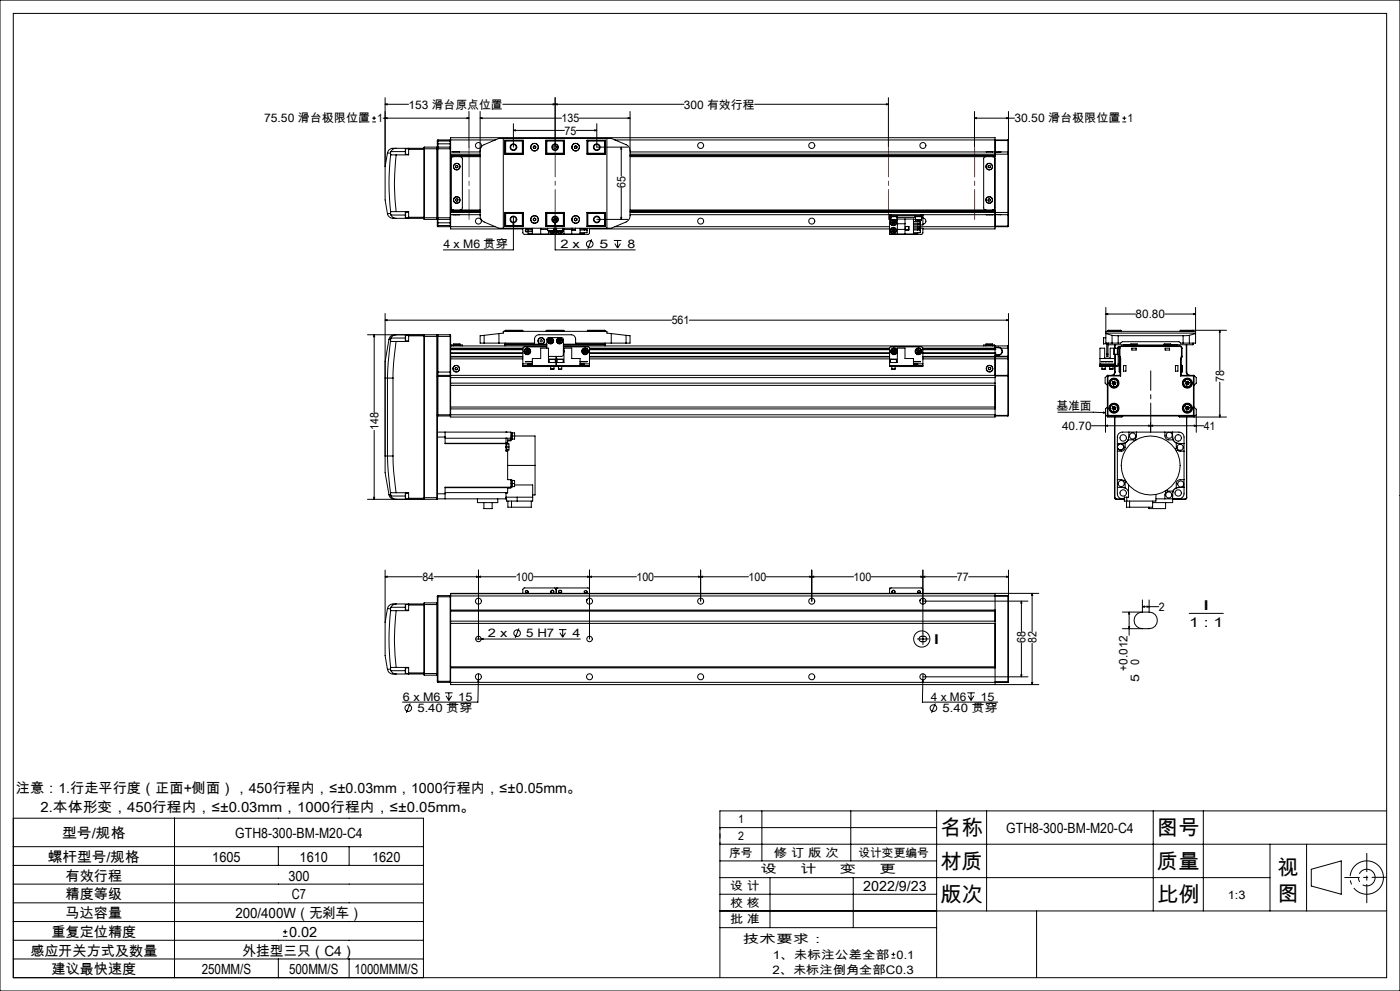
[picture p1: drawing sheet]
<svg xmlns="http://www.w3.org/2000/svg" width="420mm" height="297mm" viewBox="0 0 420 297" stroke-linecap="round" stroke-linejoin="round" font-family="sans-serif">
<g fill="none" stroke="#000" stroke-width=".3">
<path d="M0 0h420v297h-420zM4 4h412v289h-412zM111.7 36.5h1.1M111.7 35.4h1.1M112.2 34.9v1.1M114.9 35.4h25.8M115.5 35.4l.6-.1v.3zM115.5 31.3l.6-.2v.3zM115.5 31.3h7.1M115.5 29.3v20.6M140.1 35.3l.6 .1-.6 .2zM140.7 33.4v10.7"/>
<path d="M144 35.4l.6-.1v.3zM144 33.4l.1 31.6 .3 .8 .8 .7 4.5 1.9h33.7l4.4-1.9 .7-.4 .4-.7 .1-.7v-31.3M144 35.4h24.5M150.8 31.3h54.4M154 39.1l.6-.2v.3zM154 37.1v7M154 39.1h15.3M165.9 31.1l.6 .2-.6 .1zM166.5 29.3v14.8M166.5 31.3l.6-.2v.3zM172.9 39.1h6.1M173.8 35.4h15.2"/>
<path d="M178.4 38.9l.6 .2-.6 .1zM179 37.1v7h9.4M188.4 35.3l.6 .1-.6 .2zM226.4 31.3h40.1M265.9 31.1l.6 .2-.6 .1zM266.5 29.3v14.8M292.3 35.4l.6-.1v.3zM292.3 35.4h12M292.3 33.4v10.7M301.9 35.3l.6 .1-.6 .2zM302.5 33.4v12.3M336.7 36.5h1.2"/>
<path d="M336.7 35.4h1.2M337.3 34.9v1.1M115.5 49.9v10l.7 4.2M116.2 45.8l-.7 4.1M116.2 45.8h.1M116.3 45.8l.9 .1M117.2 45.9v.5M117.2 46.4a75 75 0 0 0 0 17.1M117.2 46.4h1.7M117.3 45.4l-.1 .5M117.3 45.4h4.3M118.8 44.4h-.2a1.86 1.86 0 0 0-2.4 1.4"/>
<path d="M118.8 44.4a1.55 1.55 0 0 0-1.5 1M118.8 44.4h8.4M118.9 46.4a70.9 70.9 0 0 0 0 17M121.6 45.4l.1 .9M121.7 44.6l-.1 .8M121.7 44.6v1.7M121.7 44.6h.9M121.7 46.3h.9M122.6 44.4v.4M122.6 44.8v1.6h-3.7M122.6 44.8h4.6M127.2 44.8v20.3"/>
<path d="M127.2 44.6h8M127.3 44.1l-.1 .7M127.3 44.1v21.7M127.3 44.1h3.8M131.1 44.1v21.7M131.1 44.1l.1 .1M131.2 44.2v21.5M131.2 43.1v1.1M131.2 42.3h4M131.2 43.1h4M131.4 44.1v21.7M131.4 41.9v2.2"/>
<path d="M131.4 44.1h3.6M131.4 41.9l-.2 1.2M131.4 41.9h3.6M131.4 44.1l-.2 .2M135 44.1v21.7M135 41.9v2.2M135 44.1l.2 .2M135 41.9l.2 .2M135.2 44.3v-3h163.3v4.9M135.2 44.3v.3M135.2 44.6v20.7M135.2 47h8.8"/>
<path d="M135.2 45.5h8.8M135.2 46.6h8.8M135.2 41.9h13.4M135.2 46.2h8.8M135.9 45.5h2M136 47l-.4 .1-.2 .4v14.9l.2 .4 .4 .1M136.7 59.7l.4-.2 .3 .3-.1 .4-.4 .1-.2-.3zM136.7 49.7l.4-.1 .3 .2-.1 .4-.3 .1-.3-.2zM138 47l.5 .1 .2 .5v14.7l-.2 .5-.5 .1M144 45.2l.4-1.1 .5-.6 4.8-2h33.7l4.7 2 .6 .6 .3 1.1M151 41.5v26.9M151.4 45.5h.1"/>
<path d="M151.4 42h5.6v4.2h-5.6zM151.5 42.3v3.9M151.5 42.3h5.2M151.7 42.1v4M151.7 42.1h5.3M151.7 42.1l-.2 .2M151.7 46.1h5.3M156.7 42.3l.1-.2v4l-.1-.2M156.7 45.9h-5.2l.2 .2M156.7 42.3v3.6M160 44.3l.4 .2M160 43.9v.4"/>
<path d="M160.4 43.7l.3 .2M160.4 43.7l-.4 .2M160.7 44.3l-.3 .2M160.7 43.9v.4M163.8 42h5.5v4.2h-5.5zM163.8 42.1h5.5M163.8 46.1h5.5M164 42.3v3.6M164 42.3l-.1-.2v4l.1-.2M164 42.3h5M164 45.9h5M169 42.3l.2-.2v4l-.2-.2"/>
<path d="M169 42.3v3.6M172.4 44.3l.3 .2M172.4 43.9v.4M172.7 43.7l.3 .2M172.7 43.7l-.3 .2M173 44.3l-.3 .2M173 43.9v.4M176.1 42h5.5v4.2h-5.5zM176.1 42.1h5.3M176.1 46.1h5.3M176.4 42.3v3.6M176.4 42.3l-.2-.2v4l.2-.2"/>
<path d="M176.4 42.3h5.1M176.4 45.9h5.1l-.1 .2M181.4 42.1v4M181.4 42.1l.1 .2M181.5 42.3v3.9M181.5 45.5h.1M182.1 41.5v26.9M184.5 41.9h117.9M186.4 44.1l.1 .6h-.3zM186.4 44.1v8.7M186.4 56.3v9.5M189 47h109.5"/>
<path d="M189 45.5h110.5M189 46.6h109.5M189 46.2h113.4M295.8 47l-.5 .1-.2 .4v14.9l.2 .4 .5 .1M295.9 45.5h.1M295.9 45.5h1.9M296.4 49.7l.4-.1 .3 .2v.4l-.4 .1-.3-.2zM296.5 59.7l.4-.1 .2 .3-.1 .4h-.4l-.2-.3zM297.8 47l.4 .1 .2 .4v14.9l-.2 .4-.4 .1M297.9 45.5h.1M298.5 46.2v17.5M298.5 42.1h3.9"/>
<path d="M299.5 45.6h-1v.6M299.5 45.5h.8M299.5 45.5v.1M302.4 46.2h.1M302.4 45.5v.7M302.4 45.5l.1 .2M302.4 45.5l-2.9 .1M302.4 41.9l.1 .2h-.1M302.4 41.9v.2M302.4 42.1v3.4M302.4 46.2v17.5M302.5 45.7v.5"/>
<path d="M302.5 46.2v17.5M116.2 64.1a2.16 2.16 0 0 0 2.6 1.3M116.2 64.1h.1M117.2 64l.1 .4M117.2 64l-.9 .1M117.2 63.5v.5M117.3 64.4a1.58 1.58 0 0 0 1.5 1M117.3 64.4h4.3M118.8 65.4h8.4M118.9 63.4l-1.7 .1M118.9 63.4h3.7v1.7M121.6 64.4l.1 .9"/>
<path d="M121.7 63.6l-.1 .8M121.7 63.6v1.7M121.7 63.6h.9M121.7 65.3h.9M122.6 65.1v.3M122.6 65.1h4.6M127.2 65.1v.3M127.2 65.4l.1 .4M127.2 65.3h8M127.3 65.8h3.8M131.2 65.7v1.1M131.2 66.8l.2 1.1"/>
<path d="M131.2 65.7l-.1 .1M131.2 67.5h4M131.2 65.6l.2 .2M131.2 66.8h4M131.4 65.8v2.1M131.4 65.8h3.6M131.4 67.9h3.6M135 65.8v2.1M135.2 65.3v.3M135.2 65.6v3h21.6M135.2 62.9h8.8M135.2 63.2h8.8"/>
<path d="M135.2 64.3h8.8M135.2 67.9h13.4M135.2 63.7h8.8M135.2 65.6l-.2 .2M135.2 67.8l-.2 .1M135.2 63.3h8.8M135.9 64.3h2M151.4 64.3h.1M151.4 63.7h5.6v4.2h-5.6zM151.5 63.7v3.9M151.5 67.6h5.2M151.5 67.6l.2 .2"/>
<path d="M151.7 63.8v4M151.7 63.8l-.2 .1h5.2M151.7 63.8h5.3M151.7 67.8h5.3M154 66.6l.2 .6h-.3zM154 64.9v10h-21M156.7 63.9l.1-.1v4l-.1-.2M156.7 63.9v3.7M156.8 68.4v1.3l.5 .5h19.2l.3-.4v-1.4M157.6 68.4v.2h2.1M157.6 68.9v.5h2.1M157.6 68.9h2.1"/>
<path d="M157.8 69.4h.5M158.4 68.6v.3a.41 .41 0 0 0-.4-.3 .41 .41 0 0 0-.3 .3M158.4 69.4v.7h1.3M159.7 68.4v1.8M160 66l.4 .1M160 65.6v.4M160.4 65.4l.3 .2M160.4 65.4l-.4 .2M160.7 66l-.3 .1M160.7 65.6v.4M162.2 68.4v1.8M162.2 68.8h2.1"/>
<path d="M163.8 63.7h5.5v4.2h-5.5zM163.8 63.8h5.5M163.8 67.8h5.5M164 63.9v3.7M164 67.8v.1M164 63.9l-.1-.1v4l.1-.2M164 67.6h5M164 63.9h5M164.3 69.1h.1M164.3 69.1h1.8M164.3 68.4v.7M164.5 69.1v1.1"/>
<path d="M164.7 67.8v.1M164.8 69.1a.9 .9 0 0 0 1.3 .8 .9 .9 0 0 0 .2-1.5 .88 .88 0 0 1-.2 1.4 .88 .88 0 0 1-1.3-.7M165.2 69.1l.1 .3M165.3 69.4l.5 .2M165.3 69.4l.4-.3 .1 .5M165.8 69.1l.4 .1M166.1 69.1h-1.8M166.1 68.4v.7M166.1 68.9l.1 .3M166.2 66l.2 .2M166.2 65.9h.2zM166.2 69.2l-.4 .4"/>
<path d="M166.2 66l.1 .1M166.4 65.9h.1M166.4 65.4v.5M166.4 65.6h.5M166.5 66.6l.2 .6h-.3zM166.5 64.9v10h24.1M166.6 70.2h-.2M166.9 65.5v.5M166.9 68.4v1.8M167 69.1h1.7M167 69.1h1.8M167 68.4v.7"/>
<path d="M167.1 70.2h.3M167.1 69.1l.2 .5M167.6 69.1v.3M167.6 69.4l.5 .2M167.6 69.4l.4-.3 .1 .5M168.1 69.1l.4 .2M168.3 67.8v.1M168.5 69.3l-.4 .3M168.5 69.1v.2M168.7 69.1h.1M168.8 68.5a.9 .9 0 0 1-.2 1.3 .9 .9 0 0 1-1.3-.2M168.8 68.6a.88 .88 0 0 1-.3 1.2 .88 .88 0 0 1-1.2-.2"/>
<path d="M168.8 68.4v.7M169 63.9l.2-.1v4.1M169 63.9v3.7M169 67.8v.1M169 67.6l.2 .2M169.2 68.4v1.8M169.2 68.8h2.3M171.5 68.4v1.8M171.6 68.4v.5h1v-.5M172.4 66l.3 .1M172.4 65.6v.4M172.7 65.4l.3 .2"/>
<path d="M172.7 65.4l-.3 .2M173 66l-.3 .1M173 65.6v.4M174 68.4v1.8M174 68.9h2.1M175.3 68.6v.3a.41 .41 0 0 1 .4-.3 .41 .41 0 0 1 .4 .3M175.3 69.7v.4h-1.3M176.1 69v.2M176.1 63.7h5.5v4.2h-5.5zM176.1 68.4v.2h-2.1M176.1 68.9v.8h-2.1M176.1 63.8h5.3"/>
<path d="M176.1 67.8h5.3M176.4 63.9v3.7M176.4 63.9l-.2-.1v4l.2-.2M176.4 67.6h5.1M176.8 68.6h90.1M177.5 71.7l-1.1 2.8M179 65.8h9.4M181.4 63.8v4M181.4 63.8l.1 .1h-5.1M181.5 63.7v3.9M181.5 64.3h.1M181.5 67.6l-.1 .2"/>
<path d="M184.1 72.1h2.3M184.4 73l.9 1.3M184.5 67.9h82.4M185.3 72.1v2.2M186.1 73l-.8 1.3M186.2 65.2h.3l-.1 .6zM189 62.9h109.5M189 63.2h109.5M189 64.3h77.9M189 63.7h113.4M189 63.3h109.5M266.9 64.3h.5"/>
<path d="M266.9 64.7h.5M266.9 64.7v.5M266.9 65.2v5h9.6l.4-.4v-1.4h-.8M266.9 64.3v.4M266.9 65.6h.4M266.9 65.2h.4M267.1 70.2h.3M267.2 64.7v.2h2v-.2M267.3 65.9h.1M267.3 64.9v1M267.3 65.9h1.8M267.4 64.3v.4"/>
<path d="M267.4 64.3h9M267.4 64.7h9M267.5 66.8l.3 .4M267.6 68.9v.5M267.6 68.9l.4 .2M267.6 65.9l-.5 .9M267.6 69.4l.5 .2M267.7 65.9l-.5 .9M267.8 66.3l-.3 .5M267.8 66.3l.2 .4M267.8 67.2h.5M268 68.6l-.4 .3"/>
<path d="M268 68.6l.4 .2M268 68.6l.1 1M268 69.1l-.4 .3M268 69.1l.5 .2M268 66.7l-.2 .5M268 66.7l.3 .5M268.3 66.3h-.5M268.3 66.3l.2 .4M268.3 66.3l-.3 .4M268.4 65.9a.87 .87 0 0 1 .1 1.5 .87 .87 0 0 1-1.3-.6M268.4 65.9a.9 .9 0 0 1 .1 1.6 .9 .9 0 0 1-1.4-.7M268.4 68.8l.1 .5"/>
<path d="M268.4 68.8l-.4 .3M268.5 69.3l-.4 .3M268.5 66.7l-.2 .5M268.5 66.7l-1 .1M269.1 65.9h.1M269.1 65.6h4.9v4.6M269.1 64.9v1M269.1 65.2h5.5M269.2 65.6v4.6M269.2 68.8h2.3M269.2 67.1h2.3M271.5 65.6v4.6"/>
<path d="M271.6 67.9h1.1v1h-1.1zM271.6 67.9v1M274 66.4h2.1v.5M274 67.2h2.1v.5h-2.1M274 68.1h2.1v.5h-2.1M274 68.9h2.1M274 66.9h2.1M274 65.7h.6M274.5 64.7v.2h2v-.2M274.6 65.9h.1M274.6 65.9h1.8M274.6 64.9v1"/>
<path d="M275.3 68.6v.3a.41 .41 0 0 1 .4-.3 .41 .41 0 0 1 .4 .3M275.3 65.9v.5M275.3 67.7v.4M275.3 69.7v.4h-1.3M275.3 67.9h27.1M275.5 66.4h.4M276.1 66.9l-.4 .3-.4-.3v.3M276.1 66.6v.2M276.1 69v.2M276.1 68.9v.8h-2.1M276.1 66.7v.1M276.4 64.3h.5"/>
<path d="M276.4 64.7h.5M276.4 64.3v.4M276.4 65.9h-1.7M276.4 64.9v1M276.4 65.2h.5M276.9 65.4a.9 .9 0 0 1 .9 .9 .9 .9 0 0 1-.9 .9M276.9 64.7v.5M276.9 64.3v.4M276.9 65.2v2.2h-.8M276.9 64.3h22.6M295.9 64.3h.1M295.9 64.4h1.9"/>
<path d="M297.8 64.4h.1M298.5 63.7v4.9h-21.6M298.5 63.7v.6h1M298.5 67.8h3.9M299.5 64.3h2.9M299.5 64.3h.8M299.5 64.3h.1M302.4 63.7h.1M302.4 63.7v.6M302.4 67.8h.1M302.4 67.8v.1M302.4 64.3v3.5"/>
<path d="M302.5 63.7v.5M302.5 64.2l-.1 .1M302.5 67.8l-.1 .1M302.5 64.2v3.6M115.5 96l.6-.2v.3zM115.5 93.9v42.8M115.5 96h86M149.7 100v2.8M149.7 100l1.3-.2v-.5h31.1v.5l1.3 .2M149.7 100l-4.5 .5M151.5 99.2h5.3M151.5 99.2v.1"/>
<path d="M151.7 99h5l.1 .2M151.7 99v.3M151.7 99l-.2 .2M156.8 99.2v.1M163.9 99.2l.1-.2h5l.2 .2M163.9 99.2h5.3M163.9 99.2v.1M169.2 99.2v.1M176.2 99.2h5.3M176.2 99.2v.1M181.4 99h-5l-.2 .2M181.4 99v.3"/>
<path d="M181.4 99l.1 .2M181.5 99.2v.1M183.4 100v2.8M183.4 100l4.4 .5M206.8 96h95.7M301.9 95.8l.6 .2-.6 .1zM302.5 93.9v12.9M331.8 99.3h26.9M331.8 99.8h26.9M331.8 100l1.8 .5M331.8 94.1l.6-.1v.3zM331.8 92.1v10.7h1.8"/>
<path d="M331.8 94.1h8.9M332.4 99.2h4M332.4 99.2v.1M332.5 99h3.7M332.5 99v.3M332.5 99l-.1 .2M336.2 99v.3M336.2 99l.2 .2M336.4 99.2v.1M349.5 94.1h9.2M354 99.2h4M354 99.2v.1"/>
<path d="M354.2 99v.3M354.2 99l-.2 .2M358 99.2l-.1-.2v.3M358 99.2v.1M358.1 94l.6 .1-.6 .2zM358.7 100l-1.9 .5M358.7 92.1v10.7h-1.9M365.9 99v12M365.9 99l.2 .6h-.3zM367.9 99h-13.7M110.2 100.3h20.9M112.3 100.3v23.4"/>
<path d="M112.3 100.3l.1 .6h-.3zM116.2 113.3h1.7M116.2 113.3v23.4M116.7 101.7l-1.2 6.6v5h.7M116.7 101.7l.5 .1M117.2 102.2l-.7 6.6-.3 4.5M117.2 102.2l1.6 .1M117.2 101.8v.4M117.3 101.3l.5-.6 1.1-.4h-.5a1.65 1.65 0 0 0-1.7 1.4M117.3 101.3l-.1 .5M117.3 101.3h4.3M117.9 113.3v23.4"/>
<path d="M118.8 102.3l-.7 6.6-.2 4.4M121.7 100.5v1.7M121.7 100.5h.9M121.7 102.2h.9M122.6 100.3v.3M122.6 100.6v1.7h-3.8M122.6 100.6h4.6M127.2 100.3v.1M127.2 100.4v49.2M127.2 100.4v.4M127.2 100.8h8M127.2 100.8v48.4"/>
<path d="M131.1 100.3v49.3M131.1 100.3l.1 12.4M131.2 112.7v36.5M131.2 112.9h4M131.2 111.5h4M131.4 100.3v12.2M131.4 100.3h3.6M131.4 112.5h3.6M131.4 112.5v12.2M131.4 112.5l-.2 .2M131.4 100.3l-.2 .2M135 100.3v12.2"/>
<path d="M135 100.3l.2 .5M135 112.5v12.2M135 112.5l.2 .2M135.2 111.5v1M135.2 114.8h163.3M135.2 115.5h163.3M135.2 100.8v10.7M135.2 113.2h163.3M135.2 112.5h167.2M135.2 103.7h28.8M135.2 104.7h21.6M135.2 105.9h21.6"/>
<path d="M135.2 104.8h21.6M135.2 105.8h21.6M135.2 104.3h21.7M135.2 106.8h21.6M135.2 107.6h21.6M135.2 104.6h21.6M135.2 107h21.6M136 103.2h2M136 103.4h2.7v.3M136 103.4h-.6v.3M136 103.2v.5M136.1 103.4h1.9"/>
<path d="M136.6 110.2l.4-.1 .2 .3-.1 .4-.3 .1-.3-.3zM138 103.2v.5M145.2 102.8h15.2v-1.1a1.33 1.33 0 0 1 1.3-1.4h9.7a1.33 1.33 0 0 1 1.3 1.4v1.1h15.1M145.2 100.5l-1.2 .1v2.2h1.2M145.2 100.5v2.3M151.5 102.8v.9M151.7 102.8v.3M151.7 103.1l-.2 .2h12.5M151.7 103.1h12.3M156.8 109.5v.4h.6M156.8 109.5h.6M156.8 109v.5"/>
<path d="M156.8 109h2.9M157.4 109.5v.4M157.4 109.5h9M157.4 109.9h9M157.7 105.4l.3 .4M157.9 104.9l-.2 .5M157.9 104.9l.3 .4M158.2 105.3l-.2 .5M158.2 105.3l.3 .4M158.4 104.8l-.5 .1M158.4 104.8l.3 .4M158.4 104.8l-.2 .5"/>
<path d="M158.4 109.1v.2h1.3M158.5 105.7l-.5 .1M158.7 105.2l-.2 .5M158.7 105.2l-1 .2M159.7 109.5v-2h2.5v-3.2h2.3v4.4h4.7v-4.4h2.3v3.2h2.5v2M159.7 108.3h-2.1l2.1 .1M164 104h-6.9l-.3 .5v4.5M164 104.3v-2.6l.4-.5h4.1l.5 .4v4.7l-.2 .3-.3 .2h-4M164.7 102.2l.3 .4M164.8 107.7h1.8M164.8 107.7v1M164.9 101.7l-.2 .5"/>
<path d="M164.9 101.7l.3 .5M165.2 110.6h1M165.2 109.9v.7M165.2 102.2l-.2 .4M165.2 102.2l.3 .4M165.4 101.7l.3 .4M165.4 101.7h-.5M165.4 101.7l-.2 .5M165.5 102.6h-.5M165.7 102.1l-.2 .5M165.7 102.1l-1 .1M166.2 109.9v.7"/>
<path d="M166.4 109.9h.5M166.4 109.5h1M166.4 109.5v.4M166.5 107.7h-1.7M166.6 107.7h.1M166.6 107.7v1M166.9 109.9h.5M166.9 106.8v3.1M167.1 107.7h.1M167.1 107.7h.2M167.1 107.7v1M167.3 107.7h1.6"/>
<path d="M167.4 109.5h9M167.4 109.9h9M167.4 109.5v.4M167.4 102.2l.2 .4M167.5 110.6h1M167.5 109.9v.7M167.6 101.7l-.2 .5M167.6 101.7l.3 .5M167.9 102.2l-.3 .4M167.9 102.2l.2 .4M168.1 101.7l.2 .4M168.1 101.7h-.5"/>
<path d="M168.1 101.7l-.2 .5M168.1 102.6h-.5M168.3 102.1l-.2 .5M168.3 102.1l-.9 .1M168.5 109.9v.7M168.9 107.7v1M169 104.7l.2 .5-.2 .6M169 104h7.6l.2 .3v4.7M169 104.9v.7M169 105.1v.4M169 103.7h133.4M169 103.1h12.4"/>
<path d="M174 108.3h2.1l-2.1 .1M175.1 105.1v.5M175.1 105.1l.4 .2M175.1 105.6l.5 .2M175.3 109.1v.2h-1.3M175.5 104.8l-.4 .3M175.5 104.8l.4 .2M175.5 104.8l.1 1M175.5 105.3l-.4 .3M175.5 105.3l.5 .2M175.9 105l.1 .5M175.9 105l-.4 .3"/>
<path d="M176 105.5l-.4 .3M176.4 109.5h.4M176.4 109.5v.4M176.8 109.5v.4h-.4M176.8 109v.5M176.8 104.7h90.1M176.8 105.9h90.1M176.8 104.8h90.1M176.8 105.8h90.1M176.8 104.3h90.1M176.8 109l-2.8 .1M176.8 106.8h90.1"/>
<path d="M176.8 107.6h90.1M176.8 104.6h90.1M176.8 107h90.1M181.4 102.8v.3M181.4 103.1l.1 .2h-12.5M181.5 102.8v.9M187.8 100.5l1.2 .1v2.2h-1.2M187.8 100.5v2.3M266.9 109.5h.5M266.9 108.7h2.3v-4.4h2.3v3.2h2.5v2M267.2 107.7h.1M267.1 107.7h.2"/>
<path d="M267.1 107.7v1M267.3 107.7h1.6M267.4 109.5h9M267.4 109.9h9M267.4 109.5v.4M267.5 110.6h1M267.5 109.9v.7M267.7 105.5l.4 .3M267.8 105l-.1 .5M267.8 105l.4 .3M268.2 105.3l-.1 .5M268.2 105.3l.4 .3"/>
<path d="M268.3 104.8l-.5 .2M268.3 104.8l.3 .3M268.3 104.8l-.1 .5M268.5 109.9v.7M268.6 105.6l-.5 .2M268.6 105.1v.5M268.6 105.1l-.9 .4M268.9 107.7v1M274 108.3h2.1l-2.1 .1M275.1 105.1v.5M275.1 105.1l.9 .4M275.1 105.6l.5 .2"/>
<path d="M275.3 109.1v.2h-1.3M275.5 104.8l-.4 .3M275.5 104.8l.4 .2M275.5 104.8l.1 1M275.9 105l.1 .5M275.9 105l-.8 .6M276 105.5l-.4 .3M276.4 109.5h.5M276.4 109.5v.4M276.9 104.6l21.6 .1M276.9 109v-4.7l-.3-.3h-9.3l-.4 .3v5.6h.5M276.9 109.5v.4h-.5"/>
<path d="M276.9 109v.5M276.9 104.7h21.6M276.9 105.9h21.6M276.9 104.8h21.6M276.9 105.8h21.6M276.9 104.3h21.6M276.9 109l-2.9 .1M276.9 107h21.6M295.8 103.2h2M295.8 103.4h-.7v.3M295.8 103.4h2.6v.3M295.8 103.2v.5"/>
<path d="M295.8 103.4h1.9M296.7 110.1l.4 .1 .2 .3-.3 .3h-.3l-.2-.3zM297.8 103.2v.5M298.5 105.9h.1M298.5 104.3v2.7M298.5 107v18h-163.3v-12.5M298.5 104.7h.1M298.5 112.7h3.9M298.5 106.5h1M298.5 106.4h1M298.5 107h3.9M298.5 104.2h1"/>
<path d="M299.5 104.1h-1v-.4v.6M299.5 104.2l.7 .3M299.5 104.1l.7 .2M299.5 104.1v.1M299.5 106.4v.1M300.2 104.5a1.05 1.05 0 0 1 .4 1.1 1.05 1.05 0 0 1-1.1 .8M300.2 104.3a1.18 1.18 0 0 1 .4 1.4 1.18 1.18 0 0 1-1.1 .8M300.2 104.3h2.2M300.2 104.3v.2M302.4 112.5v.2M302.4 112.5l.1 .1-.1 .1M302.4 103.7v.6"/>
<path d="M302.4 103.7l.1 .1v.5h-.1M302.4 106.8h.1M302.4 106.8v.2M302.4 107.5h.1M302.4 107v.5M302.4 106.8h-25.5M302.4 104.3v2.5M302.4 107.5v5M302.4 112.7v11.8M302.4 107.5l-25.5 .1M302.5 106.9l-.1 .1M302.5 106.8v.1"/>
<path d="M302.5 106.9v.6M302.5 107.5v17M330 107.5h4.5M330.1 109.1h4.3v.2h-4.3zM330.4 108.3l.8 .1zM330.4 109.5h-.5v.4h.5M330.4 109.5h4.6M330.4 109.9h1.4M330.4 109.5v.4M330.6 110.6h1M330.6 109.9v.7M331 103h.1"/>
<path d="M331 101.3v1.6M331 102.9v.1M331.1 101.2l-.1 .1M331.1 103h.9M331.1 101.2h.7M331.1 102.9v.1M331.6 108.3l.5 .1zM331.6 109.9v.7M331.8 109.9h.9M331.8 109.5v.4M332 106.1v.7h.4v-.7M332 106.1h.4"/>
<path d="M332 102.8v3.3M332.2 112.7l.1-.2 .1 .2M332.2 112.7h.2M332.2 112.7v11.8M332.4 112.7h3.8M332.4 102.8v3.3M332.4 112.7v11.8M332.4 103.1l.1 .2M332.4 108.3l.5 .1zM332.5 103.3h6.7M332.5 102.8v.5M332.7 109.9h2.3"/>
<path d="M332.7 109.5v.4M332.9 110.6h1M332.9 109.9v.7M333.3 108.3l.5 .1zM333.6 102.8h1.9M333.6 100.5l1.9 .1M333.6 100.5v2.3M333.7 115l.3 .4M333.8 114.4l-.1 .6M333.8 114.4l.4 .4M333.9 109.9v.7M334.2 104.4h.1"/>
<path d="M334.2 104.4v1.8M334.2 106.2h1M334.2 104.4h1M334.2 114.8l-.2 .6M334.2 114.8l.4 .4M334.2 114.8l-.5 .2M334.4 111.5a.96 .96 0 0 1-1 1M334.4 111.5h.1M334.4 103.3v1M334.4 109.9v1.6M334.4 114.3l.4 .4M334.4 114.3l-.6 .1"/>
<path d="M334.4 114.3l-.2 .5M334.5 104.4l-1.4-.1v3h-1.7v-3h-1.4v5.2M334.5 106.2v3.3M334.5 111.5l-.5 1M334.5 103.3v1.1M334.5 109.9v1.6M334.6 115.2l-.6 .2M334.8 114.7l-.2 .5M334.8 114.7l-.6 .1M335 109.5v.4M335.5 104.3h-.3v2h.3M335.5 109l-.5 .5"/>
<path d="M335.5 109h.3M335.5 102.8h.7l.5-.4h17l.5 .4h.7M335.5 104.5h.3M335.5 100.6v2.2M335.5 104.5v4.5M335.5 100.6h19.4M335.8 109.5v2M335.8 109.5h.1M335.8 106.8l.2 .8M335.8 109a.84 .84 0 0 1-.8 .9M335.8 104.3v-.3h-.3v.5M335.8 106.8l.1 .2"/>
<path d="M335.8 106.8h.2M335.8 104.3h.2M335.8 109.5h.2M335.8 111.5h.2M335.8 104.3v4.7M335.9 107l.1 .5M336 106.8v.1M336 106.9l.2 .6M336 106.9l-.1 .1M336 109.5v2M336 104.3v2.5M336 109.5h.1"/>
<path d="M336 111.4v.1M336 107.5h.2M336 112.5l.2 .2M336 112.5h-3.8l-.7 .7v1.6l.7 .7M336 107.5v5M336.2 107.5v5.2M336.5 103.7v.2M336.5 103.9l-.5 .4M336.5 103.7l-.5 .2-.2 .4M336.5 103.7h17.4M336.5 103.9h17.4M337 109.6h.8v1.6h-.8z"/>
<path d="M337.9 103.4h-.7v.3M337.9 103.4h14.6M337.9 103.4v.3M339.2 103.2h2M339.2 103.4h.1M339.2 103.4h2M339.2 103.2v.2M339.5 104.3h1.4v.6h-1.4zM341.2 103.4h.1M341.2 103.2v.2M349.2 103.2h2M349.2 103.4h.1"/>
<path d="M349.2 103.4h2M349.2 103.2v.2M349.5 104.3h1.4v.6h-1.4zM351.2 103.4h.1M351.2 103.3h6.7M351.2 103.2v.2M352.5 103.4h.7v.3M352.5 103.4v.3M352.6 109.6h.8v1.6h-.8zM353.9 103.9l.5 .4M353.9 103.7v.2M353.9 103.7l.5 .2 .2 .4"/>
<path d="M354.2 107.5h.2M354.2 112.7h3.8M354.2 107.5v5.2M354.4 111.4v.1M354.4 112.5l-.2 .2M354.4 112.5h3.8l.7 .7v1.6l-.7 .7M354.4 107.5v5M354.4 106.9l.1 .1M354.4 106.9l-.2 .6M354.4 109.5h.1M354.4 106.8v.1M354.4 106.8h.2"/>
<path d="M354.4 104.3h.2M354.4 109.5v2M354.4 109.5h.2M354.4 111.5h.2M354.4 104.3v2.5M354.5 107l-.1 .5M354.6 109.5v2M354.6 106.8l-.2 .8M354.6 106.8l-.1 .2M354.6 104.3v2.5M354.9 102.8h1.9M354.9 100.6v2.2"/>
<path d="M355.6 115l.4 .4M355.8 114.4l-.2 .6M355.8 114.4l.8 .8M355.9 111.5l.2 .6 .3 .4M355.9 111.5h.1M355.9 103.3v8.2M356 111.5a1.02 1.02 0 0 0 1 1M356 103.3v8.2M356.4 114.3l.4 .4M356.4 114.3l-.6 .1M356.4 114.3l-.4 1.1M356.6 115.2l-.6 .2"/>
<path d="M356.8 114.7l-.2 .5M356.8 114.7l-1.2 .3M356.8 100.5l-1.9 .1M356.8 100.5v2.3M357.9 102.8v.5M358 112.7h.2M358 112.7v-.2l.2 .2M358 102.8l-.1 .5M358 112.7v11.8M358.2 112.7v11.8M365.9 114.5v10.5M112.3 129v20.6"/>
<path d="M115.5 136.7v5l1.2 6.6M115.5 136.7h.7M116.2 136.7h1.7M116.2 136.7l.3 4.5 .7 6.6M117.9 136.7l.2 4.4 .7 6.6M131.2 124.2h4M131.2 129.5h2.3M131.2 131h2.3M131.2 124.5l.2 .2M131.4 124.7h3.6M133.5 131v2h18.5v1.9h-.2M133.5 129.5v1.5"/>
<path d="M133.5 129.5h19.8v2.6h-1M133.5 132.9h18.3M133.5 131.3h19.8M135.2 124.3h163.3M135.2 122.6h163.3M135.2 122h163.3M135.2 124.5l-.2 .2M151.8 129.5h.1M151.8 133.9v1.3h.5M151.8 132.9v1M151.8 131.3h.1M151.8 131.3v1.6"/>
<path d="M151.8 129.5h.2M151.8 133.9h.9M151.8 132.7h.5M152 133h.7v.9M152.3 134.9v.3M152.3 132.7v.3M152.3 135.2v8.6h1v2.2M152.3 139.5h8.2M152.7 133.9v1h-.7M153.3 130.7h7.2v8.8M153.3 131.8h-1v.9M153.3 129.7h.4v2h-.4"/>
<path d="M153.5 129.7v2M153.7 129.7h.7v1.9h-.7M160.5 139.5v8.8h-.7M298.5 124.7h3.9M298.5 124.5h3.9M302.4 124.5v.2M302.4 124.5h.1M302.5 124.5l-.1 .2M317.4 123.5l14.2 .2M331 123.5l.6 .2-.6 .1zM331.6 127.6l.6-.2v.3zM331.6 124.3l.7 .7h4.3l.3-.3"/>
<path d="M332.2 124.5h.2M332.2 124.5l.2 .2M332.2 122l-.6 .6v7M332.4 124.5v.2M332.4 124.7h25.6M332.4 124.5h25.6M333.7 122.4l.3 .5M333.8 121.9l-.1 .5M333.8 121.9l.4 .4M334.2 122.3l.4 .5M334.2 122.3l-.2 .6M334.2 122.3l-.5 .1"/>
<path d="M334.4 125v24.2M334.4 121.8l.4 .4M334.4 121.8l-.6 .1M334.4 121.8l-.2 .5M334.5 125v24.2M334.6 122.8l-.6 .1M334.8 122.2l-.2 .6M334.8 122.2l-.6 .1M335.2 134.1v13.9a1.62 1.62 0 0 0 2.1 1.5M338.5 131.8l-1 .9v1.4a1.14 1.14 0 0 1-1.1 1.1h-1.2M338.5 131.8a2.91 2.91 0 0 1-3.1 1.2h-.2M338.5 131.8h1.7l.2 .3"/>
<path d="M338.7 129.5l-.2 2.3M340.9 129.5v1.4l-.3 .6 .2 .3M344.6 127.4l.6 .2-.6 .1zM345.2 127.6l.6-.2v.3zM345.2 126.7v2.9M349.5 129.5v1.2a1.21 1.21 0 0 0 1.1 1.1h1.4M350.6 129.5h-13.9a1.45 1.45 0 0 0-1.5 1.5v2.8M350.9 129.5h2.8a1.51 1.51 0 0 1 1.5 1.5v13.9M351.7 129.5l.3 2.3M352 131.8l.9 .9M352 131.8l.2 .4M352.5 132.5l.4 .2"/>
<path d="M352.8 135.1l.4-.2 .6 .3h1.4M352.9 132.7v1.8l-.3 .2M352.9 132.7l2.3 .3M353.6 124.7l.3 .3h14M355.6 122.4l.4 .5M355.8 121.9l-.2 .5M355.8 121.9l.8 .9M356 125v24.2M356.2 122.3l-.2 .6M356.2 122.3l-.6 .1M356.4 121.8l-.6 .1M356.4 121.8l.4 .4"/>
<path d="M356.4 121.8l-.2 .5M356.6 122.8l-.6 .1M356.8 122.2l-.2 .6M356.8 122.2l-.6 .1M358 124.5h.2M358 124.5v.2M358.2 124.5l-.2 .2M358.2 122l.7 .7v6.9M358.3 127.4l.6 .2-.6 .1zM358.9 124.3l-.7 .7M361.1 127.6h-33.7M365.8 124.4h.3l-.2 .6z"/>
<path d="M110.2 149.6h20.9M112.1 149h.3l-.1 .6zM116.7 148.3a1.77 1.77 0 0 0 2.2 1.3l-1.1-.3-.5-.6M117.2 147.8v.4M117.2 148.2l.1 .5M117.2 148.2l-.5 .1M117.3 148.7h4.3M118.8 147.7l-1.6 .1M118.8 147.7h3.8v1.6M121.7 147.8v1.7M121.7 147.8h.9M121.7 149.5h.9"/>
<path d="M122.6 149.3v.3M122.6 149.3h4.6M127.2 149.5v.1M127.2 149.2v.3M127.2 149.2h4M131.2 149.2l-.1 .4M131.2 148h2.3M133.5 148v1.5M133.5 147.6l18.3 .1M143.2 149.5v1.1h6.1v-1.1M145.2 150.6v1.8h2.4v-1.8M151.8 147.7v1.8"/>
<path d="M151.8 149h8M152.4 150.2v1.8h7v-1.8M153.3 146l-19.8 .2M153.3 143.9h.4v2h-.2M153.3 146.3h-1v1.4h-.5M153.3 146h-19.8v2M153.3 144.9h1.1M153.5 143.9v2h-.2M153.5 150.2v1.8M153.7 144h.7v.9M154.4 144.9v.9h-.7M154.4 145.3h5.4v4.9h-7.8v-.7h-20.8"/>
<path d="M155.2 149v1.2M334.4 149.2l.5 .4M334.4 149.2h.1M334.5 149.2l.4 .4M334.9 149.6h2.4M334.9 149.6h.1M335.2 143.8h1.3l.7 .3 .3-.2M335.2 146l2.3 .3M337.5 146.3a1.64 1.64 0 0 1 1.1 1.4M337.8 144.3l-.3 .2v1.8M338 150.2v1.8h7.8v-1.8M338 149v1.2"/>
<path d="M338.6 145.3v3.7h-1.3v1.2h9.5v-2M338.9 150.2v1.8M349.6 147.1l.2 .4-.3 .6v1.4M349.7 150.6v1.8h-5v-.4M350.1 146.9l.1 .3h1.8M351.8 149.6h3.7M351.8 148.4v2.2h-6M352 147.2l-.3 2.3M352.1 146.8l-.1 .4M352.9 146.3l-.9 .9M352.9 146.3l-.4 .2M355.2 143.8h-1.2a1.14 1.14 0 0 0-1.1 1.1v1.4"/>
<path d="M355.2 146l-2.3 .3M355.2 145.2v2.8a1.57 1.57 0 0 1-1.5 1.5h-6.9M355.5 149.6h.1M356 149.2l-.5 .4M356 149.2h.1M115.5 172.9l.6-.2v.3zM115.5 170.8v15.7M115.5 172.9h11.2M131.2 178.9h4M131.4 178.5l-.2 .2v2.1M131.4 178.5v26M131.4 178.5h3.6"/>
<path d="M135 178.5v26M135 178.5l.2 .2M135.2 178.6h163.3M135.2 177.9h163.3M142.9 172.7l.6 .2-.6 .1zM143.5 172.9l.6-.2v.3zM143.5 170.8v20.7M154.8 172.9h-24.6M157.6 177.3v.2M157.7 177.5h.7M157.8 177h.5M158.4 177.3v.2"/>
<path d="M165.5 177.8a.5 .5 0 0 1-.2-.7 .5 .5 0 0 1 .8 0 .5 .5 0 0 1-.2 .7M166.6 176.3h.5M166.9 176.3v1.5M167.9 177.8a.5 .5 0 0 1-.3-.7 .5 .5 0 0 1 .8 0 .5 .5 0 0 1-.2 .7M175.3 177.3v.2M175.3 177.5h.8M176.1 179.8l-.1 .2M176.1 177.3v.2M176.2 172.7l.6 .2-.6 .1zM176.8 172.9l.6-.2v.3zM176.8 170.8v20.7M176.8 176.7l-.3-.5h-9.2l-.4 .5-.4-.5h-9.2l-.5 .5v1.1"/>
<path d="M190.9 172.9h-30.8M196.3 172.9h28.2M209.6 172.7l.6 .2-.6 .1zM210.2 172.9l.6-.2v.3zM210.2 170.8v9.4M229.9 172.9h26.1M242.9 172.7l.6 .2-.6 .1zM243.5 172.9l.6-.2v.3zM243.5 170.8v9.4M261.4 172.9h25.7M266.9 176.7l.4-.5h9.2l.4 .5M267.1 176.3h-.2v1.5"/>
<path d="M267.9 177.8a.5 .5 0 0 1-.3-.7 .5 .5 0 0 1 .8 0 .5 .5 0 0 1-.2 .7M275.3 177.3v.2M275.3 177.5h.8M276.1 177.3v.2M276.1 179.7v.1M276.1 179.7l-.1 .3M276.3 172.7l.6 .2-.6 .1zM276.9 170.8v19M276.9 172.9l.6-.2v.3zM290.6 172.9h11.9M298.5 177.8v27.4M298.5 178.5h3.9"/>
<path d="M298.5 178.7h3.9M301.9 172.7l.6 .2-.6 .1zM302.4 178.5l.1 .1-.1 .1M302.4 178.5v.2M302.4 178.7v25.6M302.5 170.8v33.5M309.6 177.8l.2 .6h-.3zM309.6 177.8v11.5M311.6 177.8h-176.4v27.4h176.4M342.7 179.8v3.6a2.49 2.49 0 0 0-2.5 2.5 2.49 2.49 0 0 0 2.5 2.5M344.7 179.8v3.6M115.5 186.5v10l.7 4.1"/>
<path d="M116.2 182.4l-.7 4.1M116.2 182.4h.1M116.3 182.4l.9 .1M117.2 182.5v.4M117.2 182.9l1.7 .1M117.2 182.9a75 75 0 0 0 0 17.2M117.3 182l-.1 .5M117.3 182h4.3M118.8 181h-.2a1.93 1.93 0 0 0-2.4 1.4M118.8 181a1.67 1.67 0 0 0-1.5 1M118.8 181h8.4M118.9 183a71 71 0 0 0 0 17"/>
<path d="M121.6 182l.1 .8M121.7 181.2l-.1 .8M121.7 181.2v1.6M121.7 181.2h.9M121.7 182.8h.9M122.6 181v.3M122.6 181.3v1.7h-3.7M122.6 181.3h4.6M127.2 181.3v20.4M127.2 181.2h4M127.3 180.7l-.1 .6M127.3 180.7v21.6"/>
<path d="M127.3 180.7h3.8M131.1 180.7v21.6M131.1 180.7l.1 .1M131.2 180.8v.4M131.2 181.2v20.7M135.2 186.8h.1M135.2 182.8h163.3M135.2 199.8h163.3M135.2 183.2h163.3M135.2 186.8h163.3M142.7 191.5h31.4M144.4 191.5l.6-.2v.4z"/>
<path d="M155.7 188.3l-1.1 2.9M167.7 188.7h2.2M168 189.6l.8 1.4M168.8 188.7v2.3M169.7 189.6l-.9 1.4M275.9 190.9l1.3-.2a.83 .83 0 0 1 .8 .8 .83 .83 0 0 1-.8 .8 1.22 1.22 0 0 1-1.4-.5zM276 191.5h1.7M276.9 190.7v1.6M276.9 180.2h31.5M298.5 186.2h-163.3M306.4 180.2l.2 .6h-.4zM306.4 180.2v9.1"/>
<path d="M306.4 192.8v10M309.6 192.8v12.4M336.7 183.4h8M338.6 187.8h.3l-.2 .6zM338.7 183.4v7M338.7 183.4l.2 .6h-.3zM342.7 181.8l.6-.2v.4zM342.7 181.8h4.9M344.1 181.6l.6 .2-.6 .2zM344.7 183.4a2.49 2.49 0 0 1 2.5 2.5 2.49 2.49 0 0 1-2.5 2.5h-8M356.8 183.8h10.2M116.2 200.6a1.99 1.99 0 0 0 2.6 1.4"/>
<path d="M116.2 200.6h.1M117.2 200.5l.1 .5M117.2 200.5l-.9 .1M117.2 200.1v.4M117.3 201l.5 .6 1 .4M117.3 201h4.3M118.8 202h8.4M118.9 200l-1.7 .1M118.9 200h3.7v1.7M121.6 201l.1 .9M121.7 200.2l-.1 .8M121.7 200.2v1.7"/>
<path d="M121.7 200.2h.9M121.7 201.9h.9M122.6 201.7v.3M122.6 201.7h4.6M123 210.8l-1.1 2.8M127.2 201.7l.1 .6M127.2 201.9h4M127.3 202.3h3.8M131.2 201.9v.3M131.2 202.2v2.1l.2 .2M131.2 202.2l-.1 .1M131.2 204.1h4"/>
<path d="M131.4 204.5h3.6M133.5 207.6h2.3M133.8 208.5l.9 1.4M134.7 207.6v2.3M135.2 200.2h163.3M135.2 204.5h167.2M135.2 204.3l-.2 .2M135.5 208.5l-.8 1.4M143.5 203.7l.2 .6h-.4zM143.5 201.9l-.1 8.5h-22.6M276.9 203.7l.1 .6h-.3zM276.9 202.8h31.5"/>
<path d="M276.9 201.9l-.2 8.5h22.6M280.6 210.8l-1.1 2.8M290.2 207.6h2.3M290.5 208.5l.8 1.4M291.3 207.6v2.3M292.2 208.5l-.9 1.4M298.5 204.3h3.9M302.4 204.3v.2M302.4 204.3h.1M302.5 204.3l-.1 .2M306.2 202.2h.4l-.2 .6zM309.5 204.6h.3l-.2 .6z"/>
<path d="M4 245.2h123v47.8M4 253.7h123M4 259.4h123M52.4 245.2v47.8M83.5 253.7v5.7M104.7 253.7v5.7M216 253h200M216 248h65M216 258h65M228.6 243v15M255.2 243v15M281 243v50"/>
<path d="M296 243v30M346 243v30M361 243v30M381 253v20M392 253v20M416 243h-200v50M4 265h123M4 270.6h123M4 276.2h123M84.9 279.3h1.3M85.5 278.6v1.3M216 278h65"/>
<path d="M216 273h200M216 263h165M216 268h65M231 263v15M256 263v15M311 273v20M393.4 260.5l9-2.5v10l-9-2.5zM4 281.8h123M4 287.4h123M83.5 287.4v5.6M84.9 280.6h1.3M104.7 287.4v5.6"/>
<path d="M267.4 287.2h1.2M267.4 286h1.2M268 285.5v1.1"/>
<circle cx="137" cy="49.9" r="1"/>
<circle cx="137" cy="59.9" r=".95"/>
<circle cx="137" cy="49.9" r=".94"/>
<circle cx="137" cy="59.9" r="1"/>
<circle cx="143.5" cy="43.6" r=".9"/>
<circle cx="154" cy="44.1" r=".84"/>
<circle cx="154" cy="44.1" r="1"/>
<circle cx="160.4" cy="44.1" r="1.12"/>
<circle cx="160.4" cy="44.1" r="1.14"/>
<circle cx="166.5" cy="44.1" r=".41"/>
<circle cx="166.5" cy="44.1" r=".83"/>
<circle cx="166.5" cy="44.1" r=".99"/>
<circle cx="172.7" cy="44.1" r="1.11"/>
<circle cx="179" cy="44.1" r=".83"/>
<circle cx="179" cy="44.1" r=".99"/>
<circle cx="210.2" cy="43.6" r=".9"/>
<circle cx="243.5" cy="43.6" r=".9"/>
<circle cx="276.9" cy="43.6" r=".9"/>
<circle cx="296.7" cy="49.9" r=".95"/>
<circle cx="296.8" cy="59.9" r=".95"/>
<circle cx="296.8" cy="49.9" r=".99"/>
<circle cx="296.8" cy="59.9" r=".99"/>
<circle cx="143.5" cy="66.3" r=".9"/>
<circle cx="154" cy="65.8" r=".84"/>
<circle cx="154" cy="65.8" r="1"/>
<circle cx="160.4" cy="65.8" r="1.12"/>
<circle cx="160.4" cy="65.8" r="1.16"/>
<circle cx="166.5" cy="65.8" r=".41"/>
<circle cx="166.5" cy="65.8" r=".83"/>
<circle cx="166.5" cy="65.8" r="1"/>
<circle cx="172.7" cy="65.8" r="1.11"/>
<circle cx="176.9" cy="73.1" r=".99"/>
<circle cx="179" cy="65.8" r=".82"/>
<circle cx="179" cy="65.8" r=".99"/>
<circle cx="210.2" cy="66.3" r=".9"/>
<circle cx="243.5" cy="66.3" r=".9"/>
<circle cx="268" cy="69.1" r=".88"/>
<circle cx="268" cy="69.1" r=".89"/>
<circle cx="136.9" cy="110.5" r=".95"/>
<circle cx="136.9" cy="110.5" r="1"/>
<circle cx="158.2" cy="105.3" r=".87"/>
<circle cx="158.2" cy="105.3" r=".91"/>
<circle cx="158.2" cy="105.3" r="1"/>
<circle cx="162.4" cy="102.2" r=".9"/>
<circle cx="162.4" cy="102.2" r=".99"/>
<circle cx="162.4" cy="102.2" r=".34"/>
<circle cx="165.2" cy="102.1" r=".9"/>
<circle cx="165.2" cy="102.2" r=".87"/>
<circle cx="167.9" cy="102.2" r=".89"/>
<circle cx="167.9" cy="102.2" r=".86"/>
<circle cx="175.5" cy="105.3" r=".87"/>
<circle cx="175.5" cy="105.3" r="1"/>
<circle cx="268.2" cy="105.3" r=".87"/>
<circle cx="268.2" cy="105.3" r="1"/>
<circle cx="275.5" cy="105.3" r=".87"/>
<circle cx="275.5" cy="105.3" r="1"/>
<circle cx="296.9" cy="110.5" r=".95"/>
<circle cx="296.9" cy="110.5" r="1"/>
<circle cx="334.2" cy="114.8" r="1.5"/>
<circle cx="334.2" cy="114.8" r="1.14"/>
<circle cx="334.2" cy="114.8" r="1.33"/>
<circle cx="334.2" cy="114.8" r="1.17"/>
<circle cx="356.2" cy="114.8" r="1.13"/>
<circle cx="356.2" cy="114.8" r="1.34"/>
<circle cx="356.2" cy="114.8" r="1.5"/>
<circle cx="334.2" cy="122.3" r="1.32"/>
<circle cx="334.2" cy="122.3" r="1.5"/>
<circle cx="334.2" cy="122.3" r="1.14"/>
<circle cx="334.2" cy="122.3" r="1.17"/>
<circle cx="336.2" cy="133.9" r=".92"/>
<circle cx="336.2" cy="133.9" r=".98"/>
<circle cx="337" cy="131.2" r=".97"/>
<circle cx="339.8" cy="130.7" r=".91"/>
<circle cx="345.2" cy="139.5" r="8.8"/>
<circle cx="350.8" cy="130.5" r=".92"/>
<circle cx="353.5" cy="131.2" r=".97"/>
<circle cx="354" cy="134.1" r=".92"/>
<circle cx="356.2" cy="122.3" r="1.33"/>
<circle cx="356.2" cy="122.3" r="1.17"/>
<circle cx="356.2" cy="122.3" r="1.13"/>
<circle cx="356.2" cy="122.3" r="1.5"/>
<circle cx="336.4" cy="144.9" r=".92"/>
<circle cx="337" cy="147.7" r=".96"/>
<circle cx="350.6" cy="148.3" r=".92"/>
<circle cx="353.5" cy="147.7" r=".96"/>
<circle cx="354.2" cy="145.1" r=".92"/>
<circle cx="158" cy="177.4" r=".41"/>
<circle cx="165.7" cy="177.4" r=".41"/>
<circle cx="168" cy="177.4" r=".4"/>
<circle cx="175.7" cy="177.4" r=".41"/>
<circle cx="268" cy="177.4" r=".39"/>
<circle cx="275.7" cy="177.4" r=".42"/>
<circle cx="143.5" cy="180.2" r=".9"/>
<circle cx="143.5" cy="191.5" r=".82"/>
<circle cx="155.1" cy="189.8" r=".98"/>
<circle cx="176.9" cy="180.2" r=".9"/>
<circle cx="176.9" cy="191.5" r=".83"/>
<circle cx="210.2" cy="180.2" r=".9"/>
<circle cx="243.5" cy="180.2" r=".9"/>
<circle cx="276.5" cy="191.5" r="2.42"/>
<circle cx="276.9" cy="180.2" r=".9"/>
<circle cx="122.5" cy="212.2" r=".99"/>
<circle cx="143.5" cy="202.8" r=".9"/>
<circle cx="176.9" cy="202.8" r=".9"/>
<circle cx="210.2" cy="202.8" r=".9"/>
<circle cx="243.5" cy="202.8" r=".9"/>
<circle cx="276.9" cy="202.8" r=".9"/>
<circle cx="280" cy="212.2" r=".99"/>
</g>
<path d="M412.4 262.3a2.5 2.5 0 0 0-4.1-1.1 2.5 2.5 0 0 0 1 4.2 2.5 2.5 0 0 0 3.2-2.9l-.1-.2" fill="none" stroke="#000" stroke-width=".3" stroke-dasharray="30.5 1.3 1.3 1.3" stroke-dashoffset="24.5" stroke-linecap="butt"/>
<path d="M414.8 261.5a5 5 0 0 0-8.3-2 5 5 0 0 0 2.2 8.3 5 5 0 0 0 6.2-6l-.1-.3" fill="none" stroke="#000" stroke-width=".3" stroke-dasharray="30.5 1.3 1.3 1.3" stroke-dashoffset="16.7" stroke-linecap="butt"/>
<path d="M345.2 111.1v15.6" fill="none" stroke="#000" stroke-width=".3" stroke-dasharray="30.5 1.3 1.3 1.3" stroke-dashoffset="24.6"/>
<path d="M276 191.5h-.8M276.9 192.3v.9M276.9 190.7v-.9M277.7 191.5h.8" fill="none" stroke="#000" stroke-width=".3" stroke-dasharray="30.5 1.3 1.3 1.3"/>
<path d="M410 255.7v14.9" fill="none" stroke="#000" stroke-width=".3" stroke-dasharray="30.5 1.3 1.3 1.3" stroke-dashoffset="25"/>
<path d="M403.4 263l12.6-.1" fill="none" stroke="#000" stroke-width=".3" stroke-dasharray="30.5 1.3 1.3 1.3" stroke-dashoffset="26.1"/>
<path d="M216 248v5" fill="none" stroke="#000" stroke-width=".3" stroke-dasharray="30.5 1.3 1.3 1.3" stroke-dashoffset="29.9"/>
<path d="M140.7 65.8v-21.7M166.5 65.8v-21.7M266.5 65.8v-21.7M292.4 65.8v-21.7" fill="none" stroke="#f00" stroke-width=".3" stroke-dasharray="30.5 1.3 1.3 1.3" stroke-dashoffset="21.6"/>
<g fill="#000">
<path d="M331 123.5l.6 .2-.6 .1z"/>
<path d="M115.5 35.4l.6-.1v.3zM140.1 35.3l.6 .1-.6 .2z"/>
<path d="M165.9 31.1l.6 .2-.6 .1zM115.5 31.3l.6-.2v.3zM301.9 35.3l.6 .1-.6 .2zM292.3 35.4l.6-.1v.3z"/>
<path d="M265.9 31.1l.6 .2-.6 .1zM166.5 31.3l.6-.2v.3z"/>
<path d="M186.4 44.1l.1 .6h-.3zM186.2 65.2h.3l-.1 .6z"/>
<path d="M115.5 96l.6-.2v.3zM301.9 95.8l.6 .2-.6 .1zM154 39.1l.6-.2v.3zM178.4 38.9l.6 .2-.6 .1zM144 35.4l.6-.1v.3zM188.4 35.3l.6 .1-.6 .2zM154 66.6l-.1 .6h.3zM166.5 66.6l-.1 .6h.3zM345.2 127.6l.6-.2v.3zM358.3 127.4l.6 .2-.6 .1zM143.5 203.7l-.2 .6h.4zM276.9 203.7l-.2 .6h.3zM144.4 191.5l.6 .2v-.4zM115.5 172.9l.6-.2v.3zM142.9 172.7l.6 .2-.6 .1z"/>
<path d="M331.8 94.1l.6-.1v.3zM358.1 94l.6 .1-.6 .2z"/>
<path d="M112.3 100.3l.1 .6h-.3zM112.1 149h.3l-.1 .6z"/>
<path d="M344.6 127.4l.6 .2-.6 .1zM331.6 127.6l.6-.2v.3zM301.9 172.7l.6 .2-.6 .1zM276.9 172.9l.6-.2v.3zM344.1 181.6l.6 .2-.6 .2zM342.7 181.8l.6-.2v.4z"/>
<path d="M365.8 124.4h.3l-.2 .6zM365.9 99l.2 .6h-.3z"/>
<path d="M143.5 172.9l.6-.2v.3zM176.2 172.7l.6 .2-.6 .1z"/>
<path d="M176.8 172.9l.6-.2v.3zM209.6 172.7l.6 .2-.6 .1z"/>
<path d="M243.5 172.9l.6-.2v.3zM276.3 172.7l.6 .2-.6 .1zM210.2 172.9l.6-.2v.3zM242.9 172.7l.6 .2-.6 .1z"/>
<path d="M306.4 180.2l.2 .6h-.4zM306.2 202.2h.4l-.2 .6zM309.6 177.8l.2 .6h-.3zM309.5 204.6h.3l-.2 .6z"/>
<path d="M338.7 183.4l.2 .6h-.3zM338.6 187.8h.3l-.2 .6z"/>
</g>
<g font-size="6.3">
<text x="282.1" y="250.3">名称</text>
<text x="347.1" y="250.3">图号</text>
<text x="282.1" y="260.3">材质</text>
<text x="347.1" y="260.3">质量</text>
<text x="383.3" y="262.1">视</text>
<text x="383.3" y="269.9">图</text>
<text x="282.1" y="270.3">版次</text>
<text x="347.1" y="270.3">比例</text>
</g>
<g font-size="4.2">
<text x="4.8" y="237.6">注意：1.行走平行度（正面+侧面），450行程内，≤±0.03mm，1000行程内，≤±0.05mm。</text>
<text x="12.2" y="243.3">2.本体形变，450行程内，≤±0.03mm，1000行程内，≤±0.05mm。</text>
<text x="18.6" y="251.3">型号/规格</text>
<text x="70.6" y="251.3">GTH8-300-BM-M20-C4</text>
<text x="301.9" y="249.5">GTH8-300-BM-M20-C4</text>
<text x="14.4" y="258.3">螺杆型号/规格</text>
<text x="19.7" y="263.9">有效行程</text>
<text x="63.7" y="258.3">1605</text>
<text x="86.5" y="263.9">300</text>
<text x="89.9" y="258.3">1610</text>
<text x="111.7" y="258.3">1620</text>
<text x="19.7" y="269.5">精度等级</text>
<text x="87.6" y="269.5">C7</text>
<text x="259" y="267">2022/9/23</text>
<text x="19.7" y="275.2">马达容量</text>
<text x="70.6" y="275.2">200/400W（无刹车）</text>
<text x="15.4" y="280.8">重复定位精度</text>
<text x="86.7" y="280.8">0.02</text>
<text x="9.1" y="286.4">感应开关方式及数量</text>
<text x="72.7" y="286.4">外挂型三只（C4）</text>
<text x="15.5" y="292">建议最快速度</text>
<text x="60.5" y="292">250MM/S</text>
<text x="86.7" y="292">500MM/S</text>
<text x="106.4" y="292">1000MMM/S</text>
</g>
<g font-size="4.1">
<text x="360.9" y="182.7">I</text>
<text x="356.8" y="187.9">1 : 1</text>
<text x="280" y="193">I</text>
</g>
<g font-size="3.5">
<text x="122.6" y="32.5">153 滑台原点位置</text>
<text x="205.2" y="32.5">300 有效行程</text>
<text x="79.3" y="36.7">75.50 滑台极限位置 1</text>
<text x="168.5" y="36.7">135</text>
<text x="169.4" y="40.3">75</text>
<text x="304.4" y="36.7">30.50 滑台极限位置 1</text>
<text x="187.7" y="56.3" transform="rotate(-90 187.7 56.3)">65</text>
<text x="133" y="74.4">4 x M6 贯穿</text>
<text x="168.1" y="74.4">2 x</text>
<text x="179.9" y="74.4">5</text>
<text x="188.2" y="74.4">8</text>
<text x="340.7" y="95.4">80.80</text>
<text x="201.5" y="97.2">561</text>
<text x="367.2" y="114.5" transform="rotate(-90 367.2 114.5)">78</text>
<text x="316.9" y="123">基准面</text>
<text x="113.5" y="129" transform="rotate(-90 113.5 129)">148</text>
<text x="318.6" y="128.8">40.70</text>
<text x="361.1" y="128.8">41</text>
<text x="126.7" y="174.1">84</text>
<text x="154.8" y="174.1">100</text>
<text x="191" y="174.1">100</text>
<text x="224.6" y="174.1">100</text>
<text x="256.1" y="174.1">100</text>
<text x="287.1" y="174.1">77</text>
<text x="347.7" y="183.1">2</text>
<text x="146.4" y="191">2 x</text>
<text x="157.9" y="191">5 H7</text>
<text x="171.7" y="191">4</text>
<text x="307.7" y="192.8" transform="rotate(-90 307.7 192.8)">68</text>
<text x="310.9" y="192.8" transform="rotate(-90 310.9 192.8)">82</text>
<text x="338.3" y="201" transform="rotate(-90 338.3 201)">+0.012</text>
<text x="341.8" y="199.2" transform="rotate(-90 341.8 199.2)">0</text>
<text x="120.9" y="209.9">6 x M6</text>
<text x="137.5" y="209.9">15</text>
<text x="279.3" y="209.9">4 x M6</text>
<text x="294.1" y="209.9">15</text>
<text x="341.8" y="204.5" transform="rotate(-90 341.8 204.5)">5</text>
<text x="125.2" y="213.5">5.40 贯穿</text>
<text x="282.8" y="213.5">5.40 贯穿</text>
<text x="221.4" y="246.8">1</text>
<text x="221.4" y="251.8">2</text>
<text x="218.8" y="256.8">序号</text>
<text x="232.2" y="256.8">修 订 版 次</text>
<text x="257.5" y="256.8">设计变更编号</text>
<text x="228.2" y="261.8">设</text>
<text x="240.1" y="261.8">计</text>
<text x="252" y="261.8">变</text>
<text x="263.9" y="261.8">更</text>
<text x="219.1" y="266.7">设 计</text>
<text x="368.3" y="269.3">1:3</text>
<text x="219.1" y="271.7">校 核</text>
<text x="219.1" y="276.7">批 准</text>
<text x="222.9" y="282.7">技术要求：</text>
<text x="231.8" y="287.3">1、未标注公差全部 0.1</text>
<text x="231.7" y="291.8">2、未标注倒角全部C0.3</text>
</g>
</svg>
